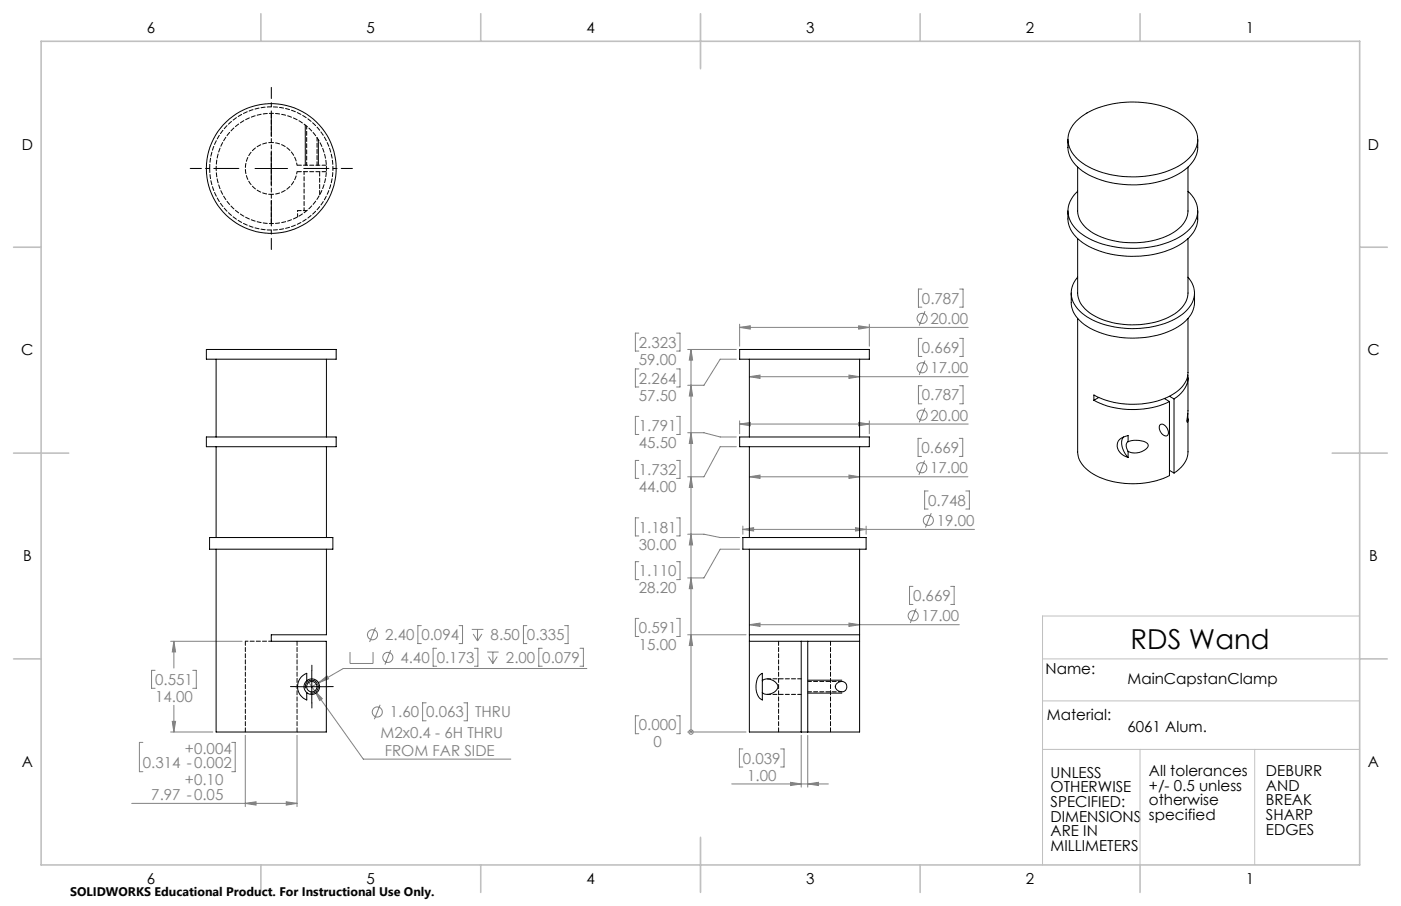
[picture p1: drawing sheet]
<svg xmlns="http://www.w3.org/2000/svg" width="432mm" height="279mm" viewBox="0 0 432 279" stroke-linecap="round" stroke-linejoin="round" font-family="sans-serif">
<g fill="none" stroke="#808080" stroke-width=".31">
<path d="M228 100v6.8M267.9 100v6.8M284.1 89.1h-1v5.6h1M285.1 96l-1.8 4.4M295.8 89.1h1v5.6h-1M196.9 102.7h-1.1v5.6h1.1M196.9 113.8h-1.1v5.5h1.1M208.5 102.7h1.1v5.6h-1.1M208.5 113.8h1.1v5.5h-1.1M211.9 107.8h15M213 107.8v117.9M213 118.8l.5 3.3h-1.1z"/>
<path d="M213 107.8l.5 3.3h-1.1zM226.9 110.8h-4.9l-5 8h-5.1M228 101l3.2-.5v1zM228 101h70.4M231 116.2l3.2-.5v1zM231 116.2h67.4M261.7 115.7l3.2 .5-3.2 .5zM264.7 100.5l3.2 .5-3.2 .5zM284.1 119h-1v5.5h1M284.1 104.4h-1v5.5h1M285.1 111.2l-1.8 4.4M295.8 119h1v5.5h-1"/>
<path d="M295.8 104.4h1v5.5h-1M196.9 128.4h-1.1v5.6h1.1M208.5 128.4h1.1v5.6h-1.1M211.9 133.5h5.1l5 1.3h4.9M213 133.5l.5 3.3h-1.1zM226.9 137.8h-4.9l-5 9.2h-5.1M228 130.8l3.2-.5v1zM228 129.8v4M228 130.8h70.4M264.7 130.3l3.2 .5-3.2 .5zM267.9 129.8v4M284 135.2h-1v5.6h1"/>
<path d="M285.1 125.8l-1.8 4.4M295.7 135.2h1v5.6h-1M196.9 142h-1.1v5.5h1.1M196.9 159.7h-1.1v5.6h1.1M208.5 142h1.1v5.5h-1.1M208.5 159.7h1.1v5.6h-1.1M213 147l.5 3.3h-1.1zM231 147l3.2-.5v1zM231 147h67.3M261.7 146.5l3.2 .5-3.2 .5zM285 142l-1.8 4.5M286.1 151.4h-1.1v5.6h1.1"/>
<path d="M287 158.3l-1.8 4.4M297.7 151.4h1.1v5.6h-1.1M196.9 173.2h-1.1v5.6h1.1M208.5 173.2h1.1v5.6h-1.1M211.9 164.7h5.1l5 1.1h6M213 178.2l.5 3.3h-1.1zM213 164.7l.5 3.4h-1.1zM228 169.4h-6l-5 8.8h-5.1M229 163.3l3.3-.6v1.1zM229 162.2v2.5M229 163.3h71.3M263.7 162.7l3.2 .6-3.2 .5z"/>
<path d="M266.9 162.2v2.5M52.6 197.8h22M53.6 197.8l.5 3.2h-1zM53.6 197.8v8.2M115.7 193.5l-1.8 4.5M129.9 192.9h-1.1v5.6h1.1M134.6 199.9h-1.1v5.6h1.1M141.5 192.9h1.1v5.6h-1.1M145.4 194.1h3.6M145.8 195.5l1.4 2.2M146.2 199.9h1.1v5.6h-1.1M147.2 194.1v3.6"/>
<path d="M148.5 195.5l-1.3 2.2M162.4 192.9h-1.1v5.6h1.1M167.1 199.9h-1v5.6h1M174 192.9h1.1v5.6h-1.1M178.8 199.9h1v5.6h-1M196.9 190.7h-1.1v5.6h1.1M208.5 190.7h1.1v5.6h-1.1M211.9 195.8h18M213 195.8l.5 3.3h-1.1zM231 192.7l3.2-.5v1zM231 192.7h64.7M261.7 192.2l3.2 .5-3.2 .5z"/>
<path d="M281.4 180.8h-1.1v5.6h1.1M282.4 187.7l-1.8 4.4M293 180.8h1.1v5.6h-1.1M47.8 206.7h-1.1v5.6h1.1M53.6 217.5v8.2M59.4 206.7h1.1v5.6h-1.1M95.2 210.5l1.8 2.6M97 213.1l2.3 2.4-.8 .5zM97 213.1l15 21h45.4M98.2 210.6l2.6-2.1 .5 .8zM98.2 210.6l-2.1 1.2M107.9 201.1v3.5h7.1v-3.5"/>
<path d="M117.2 217.3l-1.8 4.5M120.4 200.5l-1.8 4.5M131.3 216.7h-1.1v5.6h1.1M143 216.7h1v5.6h-1M150.1 201.1h3.6M150.6 202.5l1.3 2.1M151.9 201.1v3.5M153.2 202.5l-1.3 2.1M180.9 206.2h-75.1l-7.6 4.4M44 229h-1v9h1M52.6 225.7h13M53.1 222.5h1l-.5 3.2z"/>
<path d="M71.4 229h1.1v9h-1.1M75.6 226.8v21.9M91.5 226.8v21.9M196.9 220.7h-1.1v5.6h1.1M208.5 220.7h1.1v5.6h-1.1M211.9 225.7h18M213 225.7h.1M229 231h-1.1v5.5h1.1M240.6 231h1.1v5.5h-1.1M246.9 226.8v15.9M249 226.8v15.9M40.6 247.8h50.9"/>
<path d="M75.6 247.8l3.3-.5v1zM88.2 247.3l3.3 .5-3.3 .5zM225.5 241.8h29.8M243.7 241.3l3.2 .5-3.2 .5zM249 241.8l3.3-.5v1z"/>
<circle cx="284.2" cy="98.2" r="1.56"/>
<circle cx="284.2" cy="113.4" r="1.55"/>
<circle cx="284.2" cy="128" r="1.55"/>
<circle cx="284.1" cy="144.2" r="1.55"/>
<circle cx="286.1" cy="160.5" r="1.55"/>
<circle cx="114.8" cy="195.7" r="1.54"/>
<circle cx="281.5" cy="189.9" r="1.55"/>
<circle cx="116.3" cy="219.6" r="1.55"/>
<circle cx="119.5" cy="202.7" r="1.55"/>
<circle cx="213" cy="225.8" r=".68"/>
</g>
<path d="M94.1 38.6v12.4M78.6 52h10M83.6 47v10M98.1 43.1v7.9M357.5 131.1a1.71 1.71 0 0 1 2.4 1.4 1.11 1.11 0 0 1 .2 1.3 1.11 1.11 0 0 1-1.1 .6 2.63 2.63 0 0 1-1.5-3.3zM91.1 211.8h10M94.2 212.3a1.99 1.99 0 0 1 1.7-2.5 1.99 1.99 0 0 1 2.2 2.1 1.99 1.99 0 0 1-2.5 1.8M96.1 206.8v9.9M249 209.8h10.5M249 213.7h10.5" fill="none" stroke="#000" stroke-width=".31"/>
<path d="M419.1 190h-97.8v76.7M321.3 203.2h97.8M321.3 216.1h97.8M321.3 231.1h97.8M351.4 231.1v35.6M386.7 231.1v35.6" fill="none" stroke="#c0c0c0" stroke-width=".31"/>
<g fill="none" stroke="#c0c0c0" stroke-width=".5">
<path d="M12.7 12.7h406.4v254h-406.4zM80.4 4.2v8.5M148.2 4.2v8.5M215.9 4.2v17M283.6 4.2v8.5M351.4 4.2v8.5M4.2 76.2h8.5M419.1 76.2h8.5M4.2 139.7h17M410.6 139.7h17M4.2 203.2h8.5M419.1 203.2h8.5"/>
<path d="M215.9 258.2v17M80.4 266.7v8.5M148.2 266.7v8.5M283.6 266.7v8.5M351.4 266.7v8.5"/>
</g>
<path d="M91.1 211.7h-1.6M96.1 206.7v-1.6M96.1 216.7v1.6M101.1 211.7h1.6" fill="none" stroke="#000" stroke-width=".31" stroke-dasharray="15.2 1.3 1.3 1.3"/>
<path d="M73.6 51.9h-15M83.6 41.9v-15M93.6 51.9h15M83.6 61.9v15" fill="none" stroke="#000" stroke-width=".31" stroke-dasharray="15.2 1.3 1.3 1.3" stroke-dashoffset="7.5"/>
<g fill="#808080">
<path d="M213 195.8l.5 3.3h-1.1zM213 178.2l.5 3.3h-1.1zM213 164.7l.5 3.4h-1.1zM213 147l.5 3.3h-1.1zM213 133.5l.5 3.3h-1.1zM213 118.8l.5 3.3h-1.1zM213 107.8l.5 3.3h-1.1z"/>
<path d="M261.7 115.7l3.2 .5-3.2 .5zM231 116.2l3.2-.5v1zM261.7 192.2l3.2 .5-3.2 .5zM231 192.7l3.2-.5v1z"/>
<path d="M98.2 210.6l3.1-1.3-.5-.8zM97 213.1l1.5 2.9 .8-.5zM53.1 222.5h1l-.5 3.2zM53.6 197.8l.5 3.2h-1zM75.6 247.8l3.3-.5v1zM88.2 247.3l3.3 .5-3.3 .5zM228 101l3.2-.5v1zM264.7 100.5l3.2 .5-3.2 .5zM228 130.8l3.2-.5v1zM264.7 130.3l3.2 .5-3.2 .5zM231 147l3.2-.5v1zM261.7 146.5l3.2 .5-3.2 .5zM229 163.3l3.3-.6v1.1zM263.7 162.7l3.2 .6-3.2 .5zM243.7 241.3l3.2 .5-3.2 .5zM249 241.8l3.3-.5v1z"/>
</g>
<g fill="none" stroke="#000" stroke-width=".31">
<path d="M331.8 37.3a25.9 25.9 0 0 1 19-5.8 23.8 23.8 0 0 1 16.1 6.1 7.6 7.6 0 0 1-1.1 11.8 28.3 28.3 0 0 1-22.3 4.7 19.3 19.3 0 0 1-13.1-7.1 7.4 7.4 0 0 1 1.4-9.7zM329.1 43v2.5a9.7 9.7 0 0 0 5.4 7.8 30.8 30.8 0 0 0 29.7-.2 9.6 9.6 0 0 0 4.9-10.1M332.1 51.5v13.6a8.7 8.7 0 0 0 5.5 7.1 26.4 26.4 0 0 0 24.4-.7 8 8 0 0 0 4.1-6.4v-13.6M332.1 59a7.7 7.7 0 0 0 0 12.1 26.5 26.5 0 0 0 19.4 5.4 23.8 23.8 0 0 0 15-5.7 7.6 7.6 0 0 0-.4-11.8M329.1 65.1v2.4a9.7 9.7 0 0 0 5.4 7.9 30.8 30.8 0 0 0 29.7-.3 9.6 9.6 0 0 0 4.9-10M332.1 73.6v16.8a8.6 8.6 0 0 0 5.5 7.1 26.5 26.5 0 0 0 24.4-.7 8.2 8.2 0 0 0 4.1-6.4v-16.8M330.2 90.4a12 12 0 0 0 .3 4.9 12.9 12.9 0 0 0 8.6 7.3 29.5 29.5 0 0 0 24.8-2.4 8.6 8.6 0 0 0 4.3-6.9v-2.9M332.1 85.5a7.1 7.1 0 0 0 .6 10.4 24.5 24.5 0 0 0 17.6 5.4 22.8 22.8 0 0 0 15.7-5.9 7 7 0 0 0 .1-9.9M332.1 98.2v41.1a9 9 0 0 0 5.8 7.4 26.8 26.8 0 0 0 22.5 0v-22.9M366.1 98.2v16.7a8.7 8.7 0 0 1-5.4 7.2 26.8 26.8 0 0 1-23.6-.3v1.6M63.6 107.8h40v3h-40zM66.6 110.8v24"/>
<path d="M100.6 110.8v24M228 107.8h39.9v3h-39.9zM231 110.8v24M264.9 110.8v24M366.1 115.7a7.7 7.7 0 0 1-4.3 7.3M366.1 116.5l-.1 13.8 .1-2.8M63.6 134.8h40v3h-40zM66.6 137.8v28M100.6 137.8v28M228 134.8h39.9v3h-39.9zM231 137.8v28M264.9 137.8v28"/>
<path d="M337.1 123.4a26.8 26.8 0 0 0 23.3 .4M338.6 122.6l-1.5 .8M346.3 134.8a4.8 4.8 0 0 0 1 5.8l.4 .5M347.7 136.2v-1.9a3.2 3.2 0 0 0-3.3 3.8l.5 1.1 .9 .9 1.9 1M347.7 136.2a7 7 0 0 1 5.9 .5 .95 .95 0 0 1 0 1.4 5.2 5.2 0 0 1-5.9 1.1M347.7 136.2a1.84 1.84 0 0 0-.2 2.6l.2 .4M347.7 139.2v1.9M358.9 122.9l1.5 .9M360.4 122.2l1.4 .8M361.8 123v22.9M366.1 129.2v10.1a7.8 7.8 0 0 1-4.3 6.6M360.4 145.1l1.4 .8"/>
<path d="M64.6 165.8h38v3.6h-38zM66.6 169.4v56.3h34v-27.9h-17v-2h17v-26.4M229 165.8h37.9v3.6h-37.9zM231 169.4v56.3h15.9M264.9 169.4v56.3h-15.9M231 195.8h33.9M231 197.8h15.9M246.9 197.8v27.9M246.9 197.8h2.1M249 197.8h15.9M249 197.8v27.9M94.5 209.9v-2.3a4.4 4.4 0 0 0-2.8 4.2 4.4 4.4 0 0 0 2.8 4.1v-2.3"/>
<path d="M94.5 209.9a2.4 2.4 0 0 1 3.3 .2 2.4 2.4 0 0 1 0 3.3 2.4 2.4 0 0 1-3.3 .2M94.5 209.9a2.39 2.39 0 0 0 0 3.7M235 209.9v-2.3a5.2 5.2 0 0 0-1.8 5.7l.6 1.6 1.2 1v-2.3M235 209.9a3.2 3.2 0 0 1 4.8 1.9 3.3 3.3 0 0 1-4.8 1.8M235 209.9v3.7M257.8 210.9a1.69 1.69 0 0 1 2.8-.2 1.69 1.69 0 0 1-.7 2.6 1.78 1.78 0 0 1-2.3-2.1zM246.9 225.7h2.1"/>
<circle cx="83.6" cy="52" r="20"/>
<circle cx="96.1" cy="211.7" r="1.61"/>
</g>
<path d="M64.6 51.9a19 19 0 0 0 28.1 16.7 19 19 0 0 0 1.2-32.7 19 19 0 0 0-29.2 14.7l-.1 1.3M75.6 197.7v28M91.6 197.7v28M240 197.7v28M256 225.7v-28" fill="none" stroke="#000" stroke-width=".31" stroke-dasharray="1.3 .6"/>
<path d="M75.6 197.7h8" fill="none" stroke="#000" stroke-width=".31" stroke-dasharray="1.3 .6" stroke-dashoffset=".4"/>
<path d="M236.5 214.1h10.5M247 209.3h-10.5M249 213.3h10.5M259.5 210.1h-10.5" fill="none" stroke="#000" stroke-width=".31" stroke-dasharray="1.3 .6" stroke-dashoffset=".1"/>
<path d="M66.6 51.9a17 17 0 0 0 25.2 15 17 17 0 0 0 1-29.2 17 17 0 0 0-26.1 13l-.1 1.2M83.6 59.9a8 8 0 0 0 8-7M91.6 50.9a8 8 0 0 0-8-7" fill="none" stroke="#000" stroke-width=".31" stroke-dasharray="1.3 .6" stroke-dashoffset=".6"/>
<path d="M83.6 34.9v34" fill="none" stroke="#000" stroke-width=".31" stroke-dasharray="1.3 .6" stroke-dashoffset="-.2"/>
<path d="M100.6 50.9h-9M100.6 52.9h-9M98.5 60.1v-7.2" fill="none" stroke="#000" stroke-width=".31" stroke-dasharray="1.3 .6" stroke-dashoffset="-.1"/>
<path d="M83.6 43.9a8 8 0 0 0-8 8 8 8 0 0 0 8 8" fill="none" stroke="#000" stroke-width=".31" stroke-dasharray="1.3 .6" stroke-dashoffset=".5"/>
<path d="M97.7 50.9v-8.4M94.6 64.9h-2.9" fill="none" stroke="#000" stroke-width=".31" stroke-dasharray="1.3 .6" stroke-dashoffset=".2"/>
<path d="M91.7 64.9v2" fill="none" stroke="#000" stroke-width=".31" stroke-dasharray="1.3 .6" stroke-dashoffset="1"/>
<path d="M94.5 38.9v12M93.7 52.9v12" fill="none" stroke="#000" stroke-width=".31" stroke-dasharray="1.3 .6" stroke-dashoffset=".3"/>
<text font-size="8.5" x="348.5" y="200.2">RDS Wand</text>
<g font-size="4.7">
<text x="45.3" y="10.1">6</text>
<text x="113" y="10.1">5</text>
<text x="180.7" y="10.1">4</text>
<text x="248.5" y="10.1">3</text>
<text x="316.2" y="10.1">2</text>
<text x="383.9" y="10.1">1</text>
<text x="6.7" y="46.1">D</text>
<text x="421.6" y="46.1">D</text>
<text x="6.6" y="109.6">C</text>
<text x="421.5" y="109.6">C</text>
<text x="7.1" y="173.1">B</text>
<text x="422" y="173.1">B</text>
<text x="322.2" y="207.7">Name:</text>
<text x="347.5" y="211.1">MainCapstanClamp</text>
<text x="322.7" y="221.9">Material:</text>
<text x="347.5" y="225.9">6061 Alum.</text>
<text x="6.7" y="236.6">A</text>
<text x="323.8" y="239.8">UNLESS</text>
<text x="354.1" y="239.3">All tolerances</text>
<text x="390.2" y="239.3">DEBURR</text>
<text x="421.6" y="236.6">A</text>
<text x="323.8" y="244.3">OTHERWISE</text>
<text x="354.1" y="243.9">+/- 0.5 unless</text>
<text x="390.2" y="243.9">AND</text>
<text x="323.8" y="248.8">SPECIFIED:</text>
<text x="354.1" y="248.4">otherwise</text>
<text x="390.2" y="248.4">BREAK</text>
<text x="323.8" y="253.4">DIMENSIONS</text>
<text x="323.8" y="257.9">ARE IN</text>
<text x="354.1" y="252.9">specified</text>
<text x="390.2" y="252.9">SHARP</text>
<text x="390.2" y="257.5">EDGES</text>
<text x="323.8" y="262.4">MILLIMETERS</text>
<text x="45.3" y="272.6">6</text>
<text x="113" y="272.6">5</text>
<text x="180.7" y="272.6">4</text>
<text x="248.5" y="272.6">3</text>
<text x="316.2" y="272.6">2</text>
<text x="383.9" y="272.6">1</text>
</g>
<g font-size="4.7" fill="#808080">
<text x="284.2" y="93.7">0.787</text>
<text x="286.8" y="99.9">20.00</text>
<text x="196.9" y="107.2">2.323</text>
<text x="196.9" y="112.5">59.00</text>
<text x="284.1" y="108.9">0.669</text>
<text x="196.9" y="118.3">2.264</text>
<text x="286.8" y="115.2">17.00</text>
<text x="196.9" y="123.5">57.50</text>
<text x="284.1" y="123.5">0.787</text>
<text x="286.8" y="129.8">20.00</text>
<text x="196.9" y="132.9">1.791</text>
<text x="196.9" y="138.2">45.50</text>
<text x="284" y="139.7">0.669</text>
<text x="196.9" y="146.5">1.732</text>
<text x="286.7" y="146">17.00</text>
<text x="196.9" y="151.7">44.00</text>
<text x="286.1" y="156">0.748</text>
<text x="196.9" y="164.2">1.181</text>
<text x="288.7" y="162.2">19.00</text>
<text x="196.9" y="169.5">30.00</text>
<text x="196.9" y="177.7">1.110</text>
<text x="196.9" y="183">28.20</text>
<text x="281.4" y="185.4">0.669</text>
<text x="284" y="191.6">17.00</text>
<text x="118.7" y="197.4">2.40</text>
<text x="129.9" y="197.4">0.094</text>
<text x="151.2" y="197.4">8.50</text>
<text x="162.4" y="197.4">0.335</text>
<text x="196.9" y="195.2">0.591</text>
<text x="196.9" y="200.5">15.00</text>
<text x="123.4" y="204.4">4.40</text>
<text x="134.6" y="204.4">0.173</text>
<text x="155.9" y="204.4">2.00</text>
<text x="167.1" y="204.4">0.079</text>
<text x="47.8" y="211.2">0.551</text>
<text x="47.8" y="216.5">14.00</text>
<text x="120.2" y="221.3">1.60</text>
<text x="131.3" y="221.3">0.063</text>
<text x="146.4" y="221.3">THRU</text>
<text x="117.3" y="227.5">M2x0.4 - 6H THRU</text>
<text x="196.9" y="225.2">0.000</text>
<text x="57" y="232.4">+0.004</text>
<text x="118.6" y="233.1">FROM FAR SIDE</text>
<text x="201.4" y="230.5">0</text>
<text x="44" y="236.9">0.314 -0.002</text>
<text x="229" y="235.5">0.039</text>
<text x="57" y="242.2">+0.10</text>
<text x="230.3" y="240.7">1.00</text>
<text x="46.6" y="246.7">7.97 -0.05</text>
</g>
<text font-size="3.8" x="21.6" y="276.3">SOLIDWORKS Educational Product. For Instructional Use Only.</text>
</svg>
